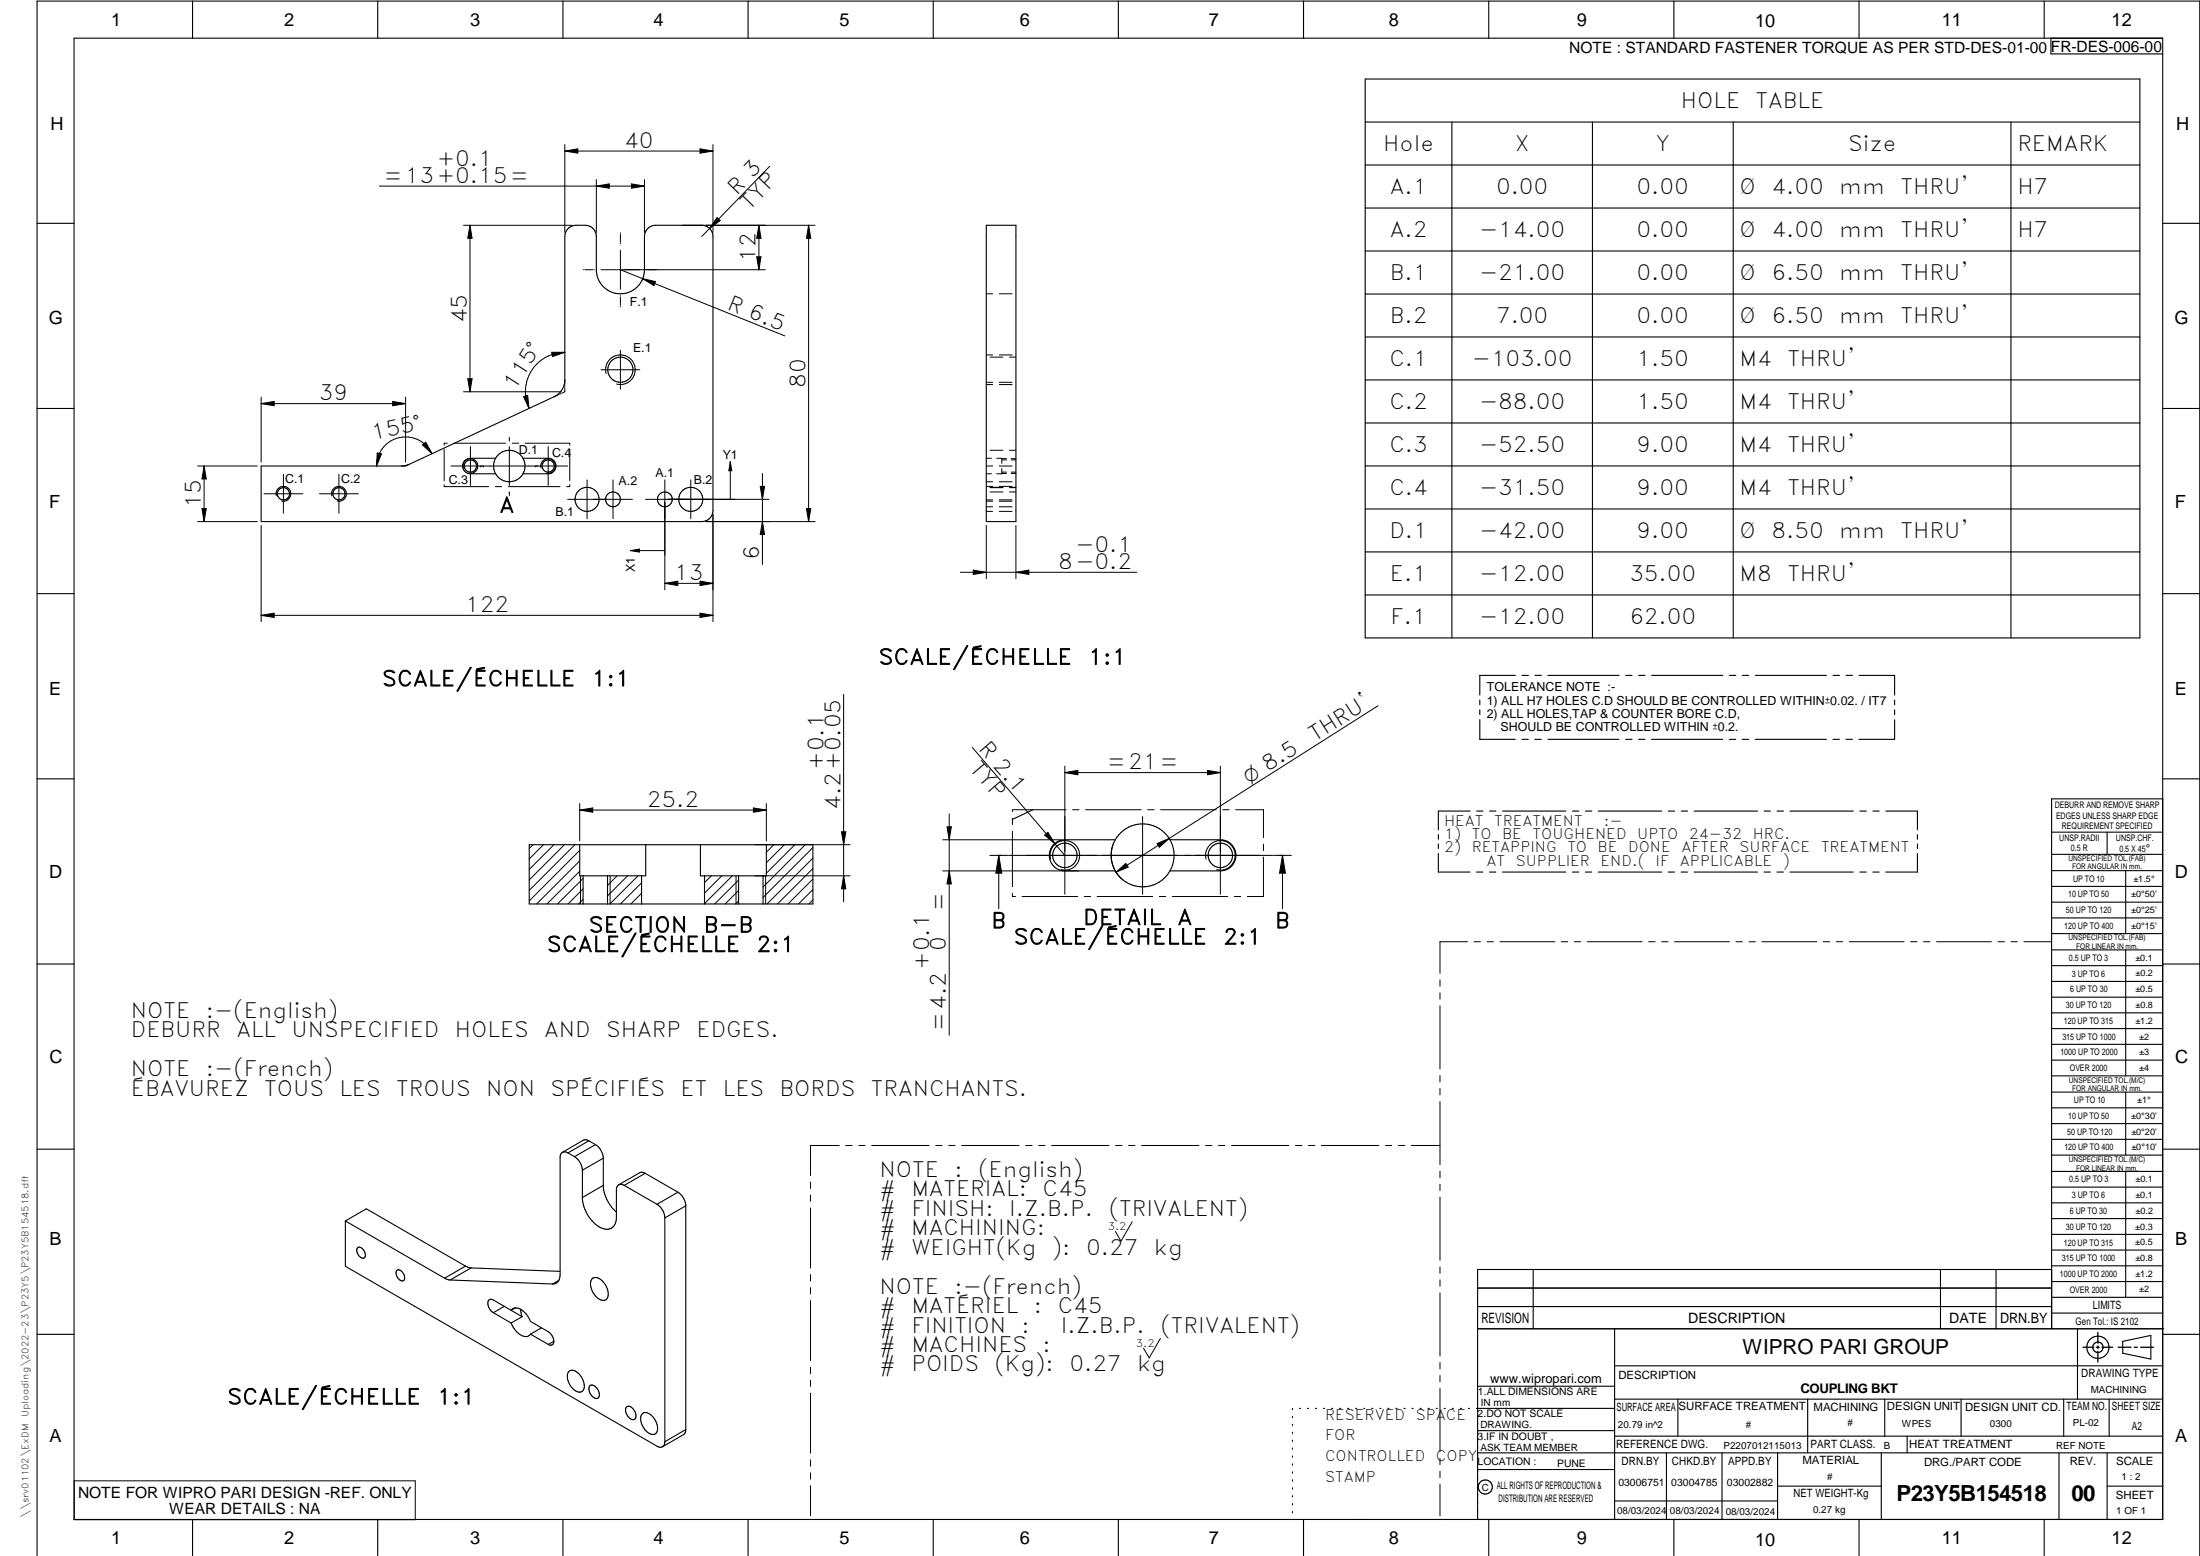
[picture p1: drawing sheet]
<svg xmlns="http://www.w3.org/2000/svg" width="594mm" height="420mm" viewBox="0 0 594 420" stroke-linecap="round" stroke-linejoin="round" font-family="sans-serif">
<g fill="none" stroke="#000" stroke-width=".3">
<path d="M20 10.3h564v400h-564zM52 .3v10M102 .3v10M152 .3v10M202 .3v10M252 .3v10M302 .3v10M352 .3v10M402 .3v10M452 .3v10M502 .3v10M552 .3v10"/>
<path d="M553.8 10.3v4.3h30.2M368.7 33h209.1M368.7 21.3h209.1v151h-209.1zM392.1 33v139.3M430 33v139.3M468 33v139.3M543 33v139.3M368.7 44.6h209.1M368.7 56.2h209.1M10 60.3h10M266.3 60.8h8v80h-8zM368.7 67.8h209.1"/>
<path d="M368.7 79.4h209.1M584 60.3h10M368.7 91h209.1M10 110.3h10M368.7 102.6h209.1M368.7 114.2h209.1M584 110.3h10M70.5 125.8h38.6l1.4-.4 39.1-18.3a5 5 0 0 0 2.9-4.5v-38.8a3 3 0 0 1 3-3 6 6 0 0 1 4 .4l.8 .7 .7 1.4v9.5a6.5 6.5 0 0 0 6.5 6.5 6.5 6.5 0 0 0 6.5-6.5v-9a3 3 0 0 1 3-3h12.5a2.97 2.97 0 0 1 3 3v74a3 3 0 0 1-3 3h-119zM133.8 123.7h-6.8a2.1 2.1 0 0 0-2.1 2.1 2.1 2.1 0 0 0 2.1 2.1h6.8M133.8 123.7l-.4 1.2-.1 1.3 .5 1.7M141.2 123.7h6.8a2.1 2.1 0 0 1 2.1 2.1 2.1 2.1 0 0 1-2.1 2.1h-6.8M141.2 123.7l.6 1.8-.1 1.3-.5 1.1"/>
<path d="M141.2 127.9a4.2 4.2 0 0 1-7.4 0M141.2 123.7a4.2 4.2 0 0 0-7.4 0M181.5 135.2a2 2 0 0 0-2.5-2.3 2 2 0 0 0-1 3.2 2 2 0 0 0 3.4-.5l.1-.4M368.7 125.8h209.1M368.7 137.4h209.1M368.7 149h209.1M10 160.3h10M368.7 160.7h209.1M584 160.3h10M399.6 189v1.3M399.6 191.7v1.3M399.6 194.3v5.3h9.6"/>
<path d="M409.2 182.4h-9.6v5.3M411 199.6h1.7M411 182.4h1.7M414.5 199.6h1.7M414.5 182.4h1.7M418 199.6h19.2M418 182.4h19.2M439 199.6h1.7M439 182.4h1.7M442.5 199.6h1.7M442.5 182.4h1.7M446 199.6h19.2"/>
<path d="M446 182.4h19.2M467 199.6h1.7M467 182.4h1.7M470.5 199.6h1.7M470.5 182.4h1.7M474 199.6h19.2M474 182.4h19.2M495 199.6h1.7M495 182.4h1.7M498.5 199.6h1.7M498.5 182.4h1.7M502 182.4h9.6v5.3"/>
<path d="M511.6 194.4v5.2h-9.6M511.6 189v1.3M511.6 191.7v1.3M10 210.3h10M278.9 218.7l-5.5 2.6M397 219h-8.6v5M398.7 219h1.8M402.2 219h1.8M405.7 219h17.1M424.6 219h1.7M428.1 219h1.7M431.6 219h17.1"/>
<path d="M450.5 219h1.7M454 219h1.7M457.5 219h17.1M476.4 219h1.7M479.9 219h1.7M483.4 219h17.1M502.2 219h1.8M505.7 219h1.8M509.2 219h8.6v5.1M584 215.7h-30v143.1M584 210.3h10M156.5 228.1h17.9"/>
<path d="M156.5 228.1v8.4h17.9v-8.4M156.5 228.1h-13.6v16h76.6v-16h-12.6M157.5 236.5v7.6M164.1 236.5v7.6M173.2 236.5v7.6M174.4 228.1h14.7M189.1 228.1h17.8M189.1 228.1v8.4h17.8v-8.4M190.2 236.5v7.6M199.4 236.5v7.6M206.1 236.5v7.6M301.2 226.8a8.6 8.6 0 0 0 0 8.4"/>
<path d="M301.2 226.8h-13.7a4.2 4.2 0 0 0-4.1 4.2 4.2 4.2 0 0 0 4.1 4.2h13.7M301.2 226.8a8.5 8.5 0 0 1 14.7 0M301.2 235.2a8.5 8.5 0 0 0 14.7 0M315.9 226.8h13.6a4.2 4.2 0 0 1 4.2 4.2 4.2 4.2 0 0 1-4.2 4.2h-13.6M315.9 226.8a8.4 8.4 0 0 1 0 8.4M388.4 225.3v1.3M388.4 227.9v1.2M388.4 230.4v5.1h8.6M398.7 235.5h1.7M402.2 235.5h1.7M405.7 235.5h17.1M424.6 235.5h1.7"/>
<path d="M428.1 235.5h1.7M431.6 235.5h17.1M450.5 235.5h1.7M454 235.5h1.7M457.5 235.5h17.1M476.3 235.5h1.8M479.8 235.5h1.8M483.3 235.5h17.2M502.2 235.5h1.8M505.7 235.5h1.7M517.8 230.4v5.1h-8.6M517.8 225.4v1.2"/>
<path d="M517.8 227.9v1.3M554 230.7h30M554 224.7h30M554 235.1h30M554 239.4h30M569 224.7v6M574 235.1v17M554 243.6h30M554 247.9h30M554 252.1h30M554 256.5h30M574 256.5v34"/>
<path d="M10 260.3h10M554 260.8h30M554 265h30M554 269.3h30M554 273.5h30M554 277.7h30M584 260.3h10M554 282h30M554 286.3h30M554 290.5h30M554 294.9h30M554 299.1h30"/>
<path d="M574 294.9v17M10 310.3h10M153.4 311.3l1.7 1M153.4 311.3a1.29 1.29 0 0 0-1.5-.1 1.29 1.29 0 0 0-.6 1.3v31.7a2.16 2.16 0 0 1-2.1 2.5M155.1 312.3a4.6 4.6 0 0 1 2.2 3.7M157.3 316v7.4M159 308l1.8 1.1M159 308l-5.6 3.3M159 308l-.6-.2-.9 .1-5.6 3.3M160.8 309.1a4.7 4.7 0 0 1 2.1 3.6M160.8 309.1l-5.7 3.2M162.9 312.7v7.4"/>
<path d="M162.9 312.7l-5.6 3.3M174.2 316.8l8.9 5.1M174.2 316.8l-5.6 3.3M174.2 316.8l-.9-.3-.6 .2-5.6 3.2M554 303.4h30M554 307.7h30M554 311.9h30M554 316.3h30M574 316.3v34M584 310.3h10M93.3 329.7l5.6-3.3 26.8 15.5M93.3 329.7v12.2l84.1 48.6a1.29 1.29 0 0 0 1.5 .2 1.29 1.29 0 0 0 .6-1.4"/>
<path d="M93.3 329.7l26.8 15.4M96.5 337a1.56 1.56 0 0 1 2.1 1.5 .86 .86 0 0 1-.3 1.2 .86 .86 0 0 1-1.2-.4 2.05 2.05 0 0 1-.6-2.3zM162.9 320.1l-5.6 3.3M162.9 320.1a10.4 10.4 0 0 0 3.5 7.2M168.6 320.1a1.29 1.29 0 0 0-1.5-.2 1.29 1.29 0 0 0-.7 1.4v7.4a2.81 2.81 0 0 1-1.3 2.9 2.81 2.81 0 0 1-3.2-.3 10.1 10.1 0 0 1-4.6-7.9M168.6 320.1l8.8 5.1M177.4 325.2a4.8 4.8 0 0 1 2.1 3.7M179.5 328.9v60.4M183.1 321.9a4.7 4.7 0 0 1 2.1 3.7M183.1 321.9l-5.7 3.3M185.2 325.6v60.4M185.2 325.6l-5.7 3.3"/>
<path d="M554 320.5h30M554 324.8h30M554 329.1h30M554 333.3h30M554 337.5h30M107.1 343.1a1.56 1.56 0 0 1 2.1 1.5 .86 .86 0 0 1-.3 1.2 .86 .86 0 0 1-1.2-.4 2.05 2.05 0 0 1-.6-2.3zM120.1 345.1l1.5 .5M121.6 345.6l27.6 1.1M125.7 341.9l1.5 .5M125.7 341.9l-5.6 3.2M127.2 342.4l-5.6 3.2M127.2 342.4l24.1 .9"/>
<path d="M133.2 354.5l4.8 2.8M136.2 352.7l-3 1.8M138 353.8l3 1.7M138 353.8a2.34 2.34 0 0 1 3.7 .6l.7 .9 .8 1.5 4.9 2.8a3.4 3.4 0 0 1 1.5 2.6M138 357.3a4.8 4.8 0 0 0 4.4 3.6l.8-.6M138 353.8l-4.8-2.8a.97 .97 0 0 0-1.2 0 .97 .97 0 0 0-.2 1.2l.4 1.2 1 1.1M139.1 353.2l-1.1 .6M140.6 353.5l.4 2M141 355.5l-3 1.8M146.2 358.5l-3 1.8M150.9 345.7l-1.7 1M159.9 345.3a2.47 2.47 0 0 1 3.4 1.3 3.7 3.7 0 0 1 .5 4.2 2.47 2.47 0 0 1-3.4-1.3 3.7 3.7 0 0 1-.5-4.2z"/>
<path d="M399 358.8h185.3M399 352.8h155M399 347.8h155M414 342.8v16M436 358.8v51.5M524 342.8v16M539 342.8v16M554 342.8h-155v67.5M554 341.8h30M554 346.1h30M554 350.3h30M554 354.6h30"/>
<path d="M561 358.8v19M10 360.3h10M143.2 360.3l4.9 2.7M149.6 362.2a.91 .91 0 0 1-.5 .9 .91 .91 0 0 1-1-.1M149.6 362.2l-1.5 .8M153.7 370.2a2.65 2.65 0 0 1 3.3 1.7 2.93 2.93 0 0 1 .1 3.9 2.95 2.95 0 0 1-3.3-2 3.1 3.1 0 0 1-.1-3.6zM159.3 374.1a1.99 1.99 0 0 1 2.4 1.8 1.06 1.06 0 0 1 .1 1.2 1.06 1.06 0 0 1-1.1 .5 2.55 2.55 0 0 1-1.4-3.5zM169.2 379.9a1.96 1.96 0 0 1 2.4 1.7 1.05 1.05 0 0 1 .1 1.2 1.05 1.05 0 0 1-1.1 .5 2.56 2.56 0 0 1-1.4-3.4zM399 374.3h37M436 368.8h148M436 377.8h148M453.1 377.8v10"/>
<path d="M488.1 377.8v14.5M508.9 377.8v10M529.6 377.8v10M557.3 377.8v10M569.5 377.8v10M573.2 362.2l7.6-1.6v6.4l-7.6-1.6zM584 360.3h10M173.5 381.7a2.63 2.63 0 0 1 3.3 1.6 2.93 2.93 0 0 1 .1 3.9 2.92 2.92 0 0 1-3.3-2 3.1 3.1 0 0 1-.1-3.5zM185.2 386l-.1 .7-.5 .7-5.7 3.3M185.2 386l-5.7 3.3M349 380.3v.3M349 382.4v.4"/>
<path d="M349 384.6v.3M349 386.7v.4M349 388.9v.3M349 391v.4M349 393.2v.3M349 395.3v.3M349 397.4v.4M349 399.6v.3M350.9 380.3h.3M353 380.3h.3M355.2 380.3h.3M357.4 380.3h.3"/>
<path d="M359.6 380.3h.3M361.7 380.3h.3M363.9 380.3h.3M366.1 380.3h.3M368.3 380.3h.3M370.4 380.3h.3M372.6 380.3h.3M374.8 380.3h.3M376.9 380.3h.4M379.1 380.3h.3M381.3 380.3h.3M383.4 380.3h.4"/>
<path d="M385.6 380.3h.4M387.8 380.3h.3M390 380.3h.3M392.1 380.3h.4M394.3 380.3h.4M396.5 380.3h.3M399 396.8h37M399 392.3h185M399 386.3h37M436 387.8h148M436 380.3h-37.3M450 392.3v18"/>
<path d="M465 392.3v18M480 392.3v18M508 392.3v18M515 387.8v4.5M556 392.3v18M569 392.3v18M52 410.3v9.8M102 410.3v9.8M152 410.3v9.8M202 410.3v9.8M252 410.3v9.8M302 410.3v9.8"/>
<path d="M349 401.7v.4M349 403.9v.3M349 406v.4M349 408.2v.3M352 410.3v9.8M402 410.3v9.8M436 405.3h44M452 410.3v9.8M480 401.3h28M502 410.3v9.8M552 410.3v9.8M569 401.3h15"/>
<path d="M10 420.1v-419.8h584v419.8"/>
<circle cx="167.5" cy="99.8" r="3.4"/>
<circle cx="76.5" cy="133.3" r="1.66"/>
<circle cx="91.5" cy="133.3" r="1.65"/>
<circle cx="127" cy="125.8" r="1.65"/>
<circle cx="148" cy="125.8" r="1.65"/>
<circle cx="158.5" cy="134.8" r="3.2"/>
<circle cx="165.5" cy="134.8" r="2"/>
<circle cx="186.5" cy="134.8" r="3.2"/>
<circle cx="287.5" cy="231" r="3.3"/>
<circle cx="329.5" cy="231" r="3.3"/>
<circle cx="566.5" cy="363.8" r="1.4"/>
<circle cx="566.5" cy="363.8" r="3"/>
<circle cx="401.1" cy="401.5" r="1.91"/>
</g>
<g fill="none" stroke="#000" stroke-width=".27">
<path d="M152.5 39v23.8M192.5 39v23.8M102.4 50.2h71.6M152.5 40.8l3.5-.6v1.2zM152.5 40.8h40M161 50.2l3.5-.5v1.1zM161 48.5v14.3M170.5 49.7l3.5 .5-3.5 .6zM174 48.5v14.3M189 40.2l3.5 .6-3.5 .6zM193.6 58.8l.9 .8-2.9 2.1zM207.8 44.9l-18.3 18.9"/>
<path d="M125.2 60.8h29.3M126.9 60.8v45M126.9 60.8l.6 3.5h-1.2zM157.5 72.8h.2M158 72.8h2.1M160.4 72.8h.1M167.5 62.8v.2M167.5 63.3v2.1M167.5 65.7v.1M167.5 67.6v10.5M167.5 79.8v.1M167.5 72.8l44.4 17.9"/>
<path d="M173.6 75.3l3.4 .7-.4 1.1zM184.3 60.8h35.8M204.3 69.3h1.2l-.6 3.5zM204.9 60.8l.6 3.5h-1.2zM204.9 60.8v12M206.7 72.8h-44.4M218.3 60.8l.6 3.5h-1.1zM218.3 60.8v80M266.3 79.3h1.7M269.8 79.3h3.5M149 95.1h3.5l-3.3 1.2zM152.5 95.1a10.6 10.6 0 0 0-9.6 15.2"/>
<path d="M162.3 99.8h10.5M167.5 80.2v2.2M167.5 82.7v.1M167.5 94.6v10.5M266.3 95.8h1.7M267.3 96.4h3.5M269.8 95.8h3.5M272.6 96.4h1.7M70.5 109l3.5-.6v1.2zM70.5 107.2v17.6M70.5 109h39M106 108.4l3.5 .6-3.5 .6z"/>
<path d="M109.5 107.2v17.6M120.8 119.7h-.9v.5M122.6 119.7h13.9M125.2 105.8h26.3M126.3 102.3h1.2l-.6 3.5zM137.5 118.8h.1M137.5 118.1h.1M137.5 118.2v.5M138.3 119.7h1.8M141.4 107.1l1.1-.3 .4 3.5zM141.8 119.7h12.1v.5M150.5 106.7l-.9 .4"/>
<path d="M151 106.5l-.3 .1M151.4 106.3l-.2 .1M152.5 102.6v1M152.5 103.8v.3M152.5 104.3v.2M152.5 104.8v1l-.9 .4M163.7 100.9a4 4 0 0 1 3.5-5 4 4 0 0 1 4.3 4.3 4 4 0 0 1-5 3.5M266.3 103.2h1.7M266.3 103.8h1.7M269.8 103.2h3.5M269.8 103.8h3.5M53.4 125.8h16.1"/>
<path d="M54.5 137.3h1.2l-.6 3.5zM55.1 125.8v15M55.1 125.8l.6 3.5h-1.2zM71.3 133.3h10.5M74.6 133.9a2 2 0 0 1 1.8-2.5 2 2 0 0 1 2.1 2.1 2 2 0 0 1-2.5 1.8M76.5 128.1v10.5M86.3 133.3h10.5M89.6 133.9a2 2 0 0 1 1.8-2.6 2 2 0 0 1 2.1 2.2 2 2 0 0 1-2.5 1.8M91.5 128.1v10.5M101.9 122.3l1.1 .3-1.3 3.2zM108.4 125.8h.3M108.9 125.8h.1"/>
<path d="M109 125.8h.1M109.8 125.7l-.6 .1M110 125.6h-.1M110.1 125.5v.1M110.5 125.4l-.2 .1M114 120.1l1-.7 1.6 3.1zM116.6 122.5a7.8 7.8 0 0 0-8.4-4.4 7.8 7.8 0 0 0-6.5 6.9M119.9 130.9v.5h12.1M119.9 121.3v8.5M125.1 126.4a2 2 0 0 1 1.7-2.6 2 2 0 0 1 2.2 2.2 2 2 0 0 1-2.5 1.8M127 120.6v10.5M129.8 125.8h.1"/>
<path d="M130.5 125.8h.1M133.7 131.4h1.8M137.2 131.4h14M137.5 132.8h.1M137.5 133.6h.1M137.5 132.9v.6M137.5 120.6v10.5M144.5 125.8h.1M146.1 126.4a1.99 1.99 0 0 1 1.8-2.5 1.99 1.99 0 0 1 2.1 2.1 1.99 1.99 0 0 1-2.5 1.8M148 120.6v10.5M153.3 125.8h-31.5M153.3 134.8h17.5"/>
<path d="M153.9 130.9v.5h-.9M153.9 121.3v8.5M158.5 129.6v10.5M165.5 129.6v10.5M179.5 129.6v29.7M186.5 129.6v10.5M192.5 138.9v29M197.2 124.7v10.1M197.2 124.7l.4 2.4h-.8zM205.3 131.3h1.2l-.6 3.5zM205.9 127.8v24.6M207.6 134.8h-33.3"/>
<path d="M217.8 137.3h1.1l-.6 3.5zM266.3 125.8h1.7M266.3 127.9h1.4M266.3 123.7h1.4M266.3 138.1h1.7M266.3 136.8h1.7M266.3 130.1h1.7M266.3 135h1.7M266.3 131.3h1.7M266.3 135.3h1.7M267.3 131.6h3.5M267.3 132.8h3.5"/>
<path d="M267.3 121.6h3.5M267.3 131.7h3.5M269.1 123.7h1.4v1.4M269.8 125.8h3.5M269.8 138.1h3.5M269.8 136.8h3.5M269.8 130.1h3.5M269.8 135h3.5M269.8 131.3h3.5M269.8 135.3h3.5M270.5 126.5v1.4h-1.4M270.5 124.2h1.3"/>
<path d="M270.5 127.5h1.3M270.5 123.8h1.3M270.5 127.8h1.3M272.6 131.6h1.7M272.6 132.8h1.7M272.6 121.6h1.7M272.6 131.7h1.7M273.1 127.5h1.2M273.1 123.8h1.2M273.1 127.8h1.2M273.1 124.2h1.2M53.4 140.8h16.1"/>
<path d="M70.5 141.9v26M170.3 148.7h9.2M170.3 148.7l2.3-.4v.8zM179.5 157.5l3.5-.6v1.2zM179.5 157.5h13M189 156.9l3.5 .6-3.5 .6zM190.6 140.8h29.5M205.9 140.8l.6 3.5h-1.2zM259.3 154.5h47.7M262.8 153.9l3.5 .6-3.5 .6zM266.3 141.9v14.4M274.3 141.9v14.4"/>
<path d="M274.3 154.5l3.5-.6v1.2zM70.5 166.2l3.5-.6v1.1zM70.5 166.2h122M189 165.6l3.5 .6-3.5 .5zM227.8 187.5v56M372.1 190.6l-70.7 44.9M156.5 217v10.1M156.5 218.7l3.6-.5v1.1zM156.5 218.7h50.4M203.4 218.2l3.5 .5-3.5 .6zM206.9 217v10.1M256.3 219.8v59.7"/>
<path d="M262.5 201.8l25 29.2M287.5 206.9v34.6M287.5 208.6l3.6-.6v1.2zM287.5 208.6h42M287.9 218.7h-14.5v.5M289.6 218.7h1.8M293.2 218.7h14.9M309.9 218.7h1.8M313.4 218.7h15M326 208l3.5 .6-3.5 .6zM329.5 206.9v34.6M330.2 218.7h1.7"/>
<path d="M333.7 218.7h7.5v7.5M143.9 228.1l-1 1M146.8 228.1l-3.9 3.8M149.6 228.1l-6.7 6.7M152.4 228.1l-9.5 9.5M155.3 228.1l-12.4 12.3M156.5 229.6l-13.6 13.7M156.5 232.5l-11.6 11.6M156.5 235.3l-8.8 8.8M156.8 236.5v7.6M157.5 237.2l-6.9 6.9M164.8 236.5l-.1 7.6 7.6-7.6"/>
<path d="M166.6 236.5l-2.5 2.6M169.5 236.5l-5.4 5.4M173.2 238.4l-5.7 5.7M192.1 236.5l-1.9 1.8M194.9 236.5l-4.7 4.7M197.8 236.5l-7.6 7.5M198.7 236.5v7.6M199.4 237.6l-6.4 6.5M203.8 228.1h25.8M203.8 236.5h25.8M206.2 236.5l-.1 .2M206.7 236.5v7.6"/>
<path d="M209 228.1l-2.1 2M211.8 228.1l-4.9 4.9M214.6 228.1l-7.7 7.7M217.5 228.1l-11.4 11.4M219.5 237.4l-6.7 6.7M219.5 234.5l-9.6 9.6M219.5 231.7l-12.4 12.4M219.5 228.9l-13.4 13.4M227.2 224.6h1.2l-.6 3.5zM227.8 236.5l.6 3.5h-1.2zM254.6 235.2h36.7M254.6 226.8h31.9"/>
<path d="M255.7 223.3h1.2l-.6 3.5zM256.3 235.2l.6 3.5h-1.2zM267.3 231h4.8M269.7 231v14.4M269.7 231l.8 4.8h-1.6zM272.3 231h71.4M273.4 220.9v1.8M273.4 224.4v15M282.1 225.5l.9-.8 1.8 3.1zM283.7 232a4 4 0 0 1 3.5-5 4 4 0 0 1 4.3 4.3 4 4 0 0 1-5 3.5M300.7 227.7a8.5 8.5 0 0 0 2.5 9.9M301.4 235.5l2.6-2.3 .6 .9z"/>
<path d="M308.5 220.5v21M312.5 227.8l3.2-1.4-2.6 2.4zM325.7 232a4 4 0 0 1 3.5-5 4 4 0 0 1 4.3 4.3 4 4 0 0 1-5 3.5M341.2 231.4v10.7h-4.4M341.2 227.9v1.8M343.9 231h4.8M346.3 231v14.4M346.3 231l.8 4.8h-1.6zM157.5 240l-4.1 4.1M157.5 242.9l-1.3 1.2M173.2 241.2l-2.8 2.9M173.2 244v.1"/>
<path d="M199.4 243.3l-.8 .8M199.4 240.5l-3.6 3.6M219.5 243l-1.1 1.1M219.5 240.2l-3.9 3.9M273.4 241.2v.9h.8M276 242.1h15M292.8 242.1h1.7M296.3 242.1h15M313 242.1h1.8M316.5 242.1h15M333.3 242.1h1.7M396.3 254.3h-7.5v8.5"/>
<path d="M398 254.3h1.8M401.5 254.3h1.8M405 254.3h14.9M421.6 254.3h1.7M425.1 254.3h1.7M428.6 254.3h14.8M445.2 254.3h1.7M448.7 254.3h1.7M452.2 254.3h14.8M468.8 254.3h1.7M472.3 254.3h1.7M475.8 254.3h14.8"/>
<path d="M492.4 254.3h1.7M495.9 254.3h1.7M499.4 254.3h14.8M515.9 254.3h1.8M519.4 254.3h1.8M522.9 254.3h14.9M539.5 254.3h1.7M543 254.3h1.7M546.5 254.3h7.4M388.8 264.6v1.7M388.8 268.1v1.7M388.8 271.6v17"/>
<path d="M388.8 290.4v1.8M388.8 293.9v1.8M388.8 297.4v17.1M218.9 319.2v1.7M226.6 309.3h-7.7v8.1M228.4 309.3h1.7M231.9 309.3h1.7M235.4 309.3h15.5M252.7 309.3h1.7M256.2 309.3h1.7M259.7 309.3h15.5M277 309.3h1.7"/>
<path d="M280.5 309.3h1.7M284 309.3h15.5M301.2 309.3h1.8M304.8 309.3h1.7M308.2 309.3h15.6M325.5 309.3h1.8M329 309.3h1.8M332.5 309.3h15.6M349.8 309.3h1.8M353.3 309.3h1.7M356.8 309.3h15.5M374.1 309.3h1.7"/>
<path d="M377.6 309.3h1.7M381.1 309.3h7.7M388.8 316.3v1.7M388.8 319.8v1.7M218.9 322.7v1.7M218.9 326.2v16.2M305.7 329.9l-3 5.3-1.5-2.7M388.8 323.3v17M218.9 344.2v1.7M218.9 347.7v1.7M218.9 351.2v16.2M388.8 342.1v1.7"/>
<path d="M388.8 345.6v1.7M388.8 349.1v17.1M218.9 369.2v1.7M218.9 372.7v1.7M218.9 376.2v16.2M313.3 361.4l-3 5.3-1.5-2.7M388.8 367.9v1.8M388.8 371.4v1.7M388.8 374.9v17.1M20 399.9h92.1v10.5h-92.1zM218.9 394.2v1.7M218.9 397.7v1.7"/>
<path d="M388.8 393.8v1.7M388.8 397.3v1.7M218.9 401.2v8.1M388.8 400.8v8.5"/>
</g>
<path d="M566.5 359.8v2.9M562.5 363.8h2.9M566.1 363.8h.8M566.5 363.5v.7M566.5 364.9v2.9M567.6 363.8h2.9M572 363.8h3.4M576.3 363.8h.9M578.1 363.8h3.4" fill="none" stroke="#000" stroke-width=".36"/>
<g fill="#000">
<path d="M152.5 40.8l3.5-.6v1.2zM161 50.2l3.5-.5v1.1zM170.5 49.7l3.5 .5-3.5 .6zM189 40.2l3.5 .6-3.5 .6zM193.6 58.8l.9 .8-2.9 2.1zM126.9 60.8l.6 3.5h-1.2zM173.6 75.3l3.4 .7-.4 1.1zM204.9 60.8l.6 3.5h-1.2zM204.3 69.3h1.2l-.6 3.5zM218.3 60.8l.6 3.5h-1.1zM149 95.1h3.5l-3.3 1.2zM70.5 109l3.5-.6v1.2z"/>
<path d="M106 108.4l3.5 .6-3.5 .6zM114 120.1l1-.7 1.6 3.1zM126.3 102.3h1.2l-.6 3.5zM141.4 107.1l1.1-.3 .4 3.5zM55.1 125.8l.6 3.5h-1.2zM54.5 137.3h1.2l-.6 3.5zM101.9 122.3l1.1 .3-1.3 3.2zM197.2 124.7l.4 2.4h-.8zM205.3 131.3h1.2l-.6 3.5zM217.8 137.3h1.1l-.6 3.5zM170.3 148.7l2.3-.4v.8zM179.5 157.5l3.5-.6v1.2z"/>
<path d="M189 156.9l3.5 .6-3.5 .6zM205.9 140.8l.6 3.5h-1.2zM262.8 153.9l3.5 .6-3.5 .6zM274.3 154.5l3.5-.6v1.2zM70.5 166.2l3.5-.6v1.1zM189 165.6l3.5 .6-3.5 .5zM156.5 218.7l3.6-.5v1.1zM203.4 218.2l3.5 .5-3.5 .6zM287.5 208.6l3.6-.6v1.2zM326 208l3.5 .6-3.5 .6zM227.2 224.6h1.2l-.6 3.5zM255.7 223.3h1.2l-.6 3.5z"/>
<path d="M256.3 235.2l.6 3.5h-1.2zM269.7 231l.8 4.8h-1.6zM282.1 225.5l.9-.8 1.8 3.1zM301.4 235.5l2.6-2.3 .6 .9zM312.5 227.8l3.2-1.4-2.6 2.4zM346.3 231l.8 4.8h-1.6zM227.8 236.5l.6 3.5h-1.2z"/>
</g>
<g font-size="6">
<text x="512.1" y="405.2">P23Y5B154518</text>
<text x="559.4" y="405.2">00</text>
</g>
<g font-size="5.7">
<text x="453.9" y="29.1">HOLE</text>
<text x="474.1" y="29.1">TABLE</text>
<text x="168.6" y="39.9">40</text>
<text x="373.5" y="40.7">Hole</text>
<text x="409.1" y="40.7">X</text>
<text x="447.1" y="40.7">Y</text>
<text x="499" y="40.7">Size</text>
<text x="544.8" y="40.7">REMARK</text>
<text x="118" y="44.8">+0.1</text>
<text x="103.7" y="49.4">=13+0.15=</text>
<text x="199" y="52.8" transform="rotate(-46 199 52.8)">R 3</text>
<text x="375.3" y="52.3">A.1</text>
<text x="404" y="52.3">0.00</text>
<text x="442" y="52.3">0.00</text>
<text x="469.8" y="52.3">Ø</text>
<text x="478.3" y="52.3">4.00</text>
<text x="496.6" y="52.3">mm</text>
<text x="513.2" y="52.3">THRU'</text>
<text x="544.8" y="52.3">H7</text>
<text x="202.3" y="56.9" transform="rotate(-46 202.3 56.9)">TYP</text>
<text x="375.3" y="63.9">A.2</text>
<text x="399.4" y="63.9">-14.00</text>
<text x="442" y="63.9">0.00</text>
<text x="469.8" y="63.9">Ø</text>
<text x="478.3" y="63.9">4.00</text>
<text x="496.6" y="63.9">mm</text>
<text x="513.2" y="63.9">THRU'</text>
<text x="544.8" y="63.9">H7</text>
<text x="204" y="70.8" transform="rotate(-90 204 70.8)">12</text>
<text x="375.3" y="75.5">B.1</text>
<text x="399.4" y="75.5">-21.00</text>
<text x="442" y="75.5">0.00</text>
<text x="469.8" y="75.5">Ø</text>
<text x="478.3" y="75.5">6.50</text>
<text x="496.6" y="75.5">mm</text>
<text x="513.2" y="75.5">THRU'</text>
<text x="196.1" y="83.4" transform="rotate(22 196.1 83.4)">R 6.5</text>
<text x="126" y="87.3" transform="rotate(-90 126 87.3)">45</text>
<text x="375.3" y="87.1">B.2</text>
<text x="404" y="87.1">7.00</text>
<text x="442" y="87.1">0.00</text>
<text x="469.8" y="87.1">Ø</text>
<text x="478.3" y="87.1">6.50</text>
<text x="496.6" y="87.1">mm</text>
<text x="513.2" y="87.1">THRU'</text>
<text x="375.2" y="98.7">C.1</text>
<text x="397.4" y="98.7">-103.00</text>
<text x="442" y="98.7">1.50</text>
<text x="469.8" y="98.7">M4</text>
<text x="482.6" y="98.7">THRU'</text>
<text x="139" y="105.5" transform="rotate(-57 139 105.5)">115°</text>
<text x="217.5" y="104.8" transform="rotate(-90 217.5 104.8)">80</text>
<text x="86.1" y="108.1">39</text>
<text x="375.2" y="110.3">C.2</text>
<text x="399.4" y="110.3">-88.00</text>
<text x="442" y="110.3">1.50</text>
<text x="469.8" y="110.3">M4</text>
<text x="482.6" y="110.3">THRU'</text>
<text x="100.7" y="118.8" transform="rotate(-12 100.7 118.8)">155°</text>
<text x="375.2" y="121.9">C.3</text>
<text x="399.4" y="121.9">-52.50</text>
<text x="442" y="121.9">9.00</text>
<text x="469.8" y="121.9">M4</text>
<text x="482.6" y="121.9">THRU'</text>
<text x="54.2" y="137.3" transform="rotate(-90 54.2 137.3)">15</text>
<text x="375.2" y="133.5">C.4</text>
<text x="399.4" y="133.5">-31.50</text>
<text x="442" y="133.5">9.00</text>
<text x="469.8" y="133.5">M4</text>
<text x="482.6" y="133.5">THRU'</text>
<text x="134.9" y="138.4">A</text>
<text x="290.4" y="149.1">-0.1</text>
<text x="375.2" y="145.2">D.1</text>
<text x="399.4" y="145.2">-42.00</text>
<text x="442" y="145.2">9.00</text>
<text x="469.8" y="145.2">Ø</text>
<text x="478.3" y="145.2">8.50</text>
<text x="496.6" y="145.2">mm</text>
<text x="513.2" y="145.2">THRU'</text>
<text x="205" y="151.2" transform="rotate(-90 205 151.2)">6</text>
<text x="285.7" y="153.6">8-0.2</text>
<text x="182.1" y="156.7">13</text>
<text x="375.3" y="156.8">E.1</text>
<text x="399.4" y="156.8">-12.00</text>
<text x="440" y="156.8">35.00</text>
<text x="469.8" y="156.8">M8</text>
<text x="482.6" y="156.8">THRU'</text>
<text x="125.6" y="165.3">122</text>
<text x="375.4" y="168.4">F.1</text>
<text x="399.4" y="168.4">-12.00</text>
<text x="440" y="168.4">62.00</text>
<text x="237.3" y="179.4">SCALE/ÉCHELLE</text>
<text x="293.8" y="179.4">1:1</text>
<text x="103.2" y="185.3">SCALE/ÉCHELLE</text>
<text x="159.7" y="185.3">1:1</text>
<text x="264" y="202.2" transform="rotate(49 264 202.2)">R 2.1</text>
<text x="355.1" y="200.4" transform="rotate(-32 355.1 200.4)">THRU`</text>
<text x="222.4" y="207.8" transform="rotate(-90 222.4 207.8)">+0.1</text>
<text x="261.7" y="207.5" transform="rotate(49 261.7 207.5)">TYP</text>
<text x="298.9" y="207.8">=21=</text>
<text x="174.7" y="217.9">25.2</text>
<text x="226.9" y="218.7" transform="rotate(-90 226.9 218.7)">4.2+0.05</text>
<text x="255.4" y="246" transform="rotate(-90 255.4 246)">=</text>
<text x="159" y="251.8">SECTION</text>
<text x="190" y="251.8">B-B</text>
<text x="267.7" y="250.6">B</text>
<text x="292.5" y="249.7">DETAIL</text>
<text x="318" y="249.7">A</text>
<text x="344.3" y="250.6">B</text>
<text x="147.7" y="257">SCALE/ÉCHELLE</text>
<text x="204.2" y="257">2:1</text>
<text x="255.4" y="256.8" transform="rotate(-90 255.4 256.8)">0</text>
<text x="273.7" y="255">SCALE/ÉCHELLE</text>
<text x="330.3" y="255">2:1</text>
<text x="250.9" y="261.8" transform="rotate(-90 250.9 261.8)">+0.1</text>
<text x="35.4" y="274.9">NOTE</text>
<text x="55.6" y="274.9">:-(English)</text>
<text x="35.4" y="280.1">DEBURR</text>
<text x="63.8" y="280.1">ALL</text>
<text x="78.7" y="280.1">UNSPECIFIED</text>
<text x="122.8" y="280.1">HOLES</text>
<text x="147" y="280.1">AND</text>
<text x="163.7" y="280.1">SHARP</text>
<text x="188.1" y="280.1">EDGES.</text>
<text x="255.4" y="278.3" transform="rotate(-90 255.4 278.3)">=4.2</text>
<text x="35.4" y="290.6">NOTE</text>
<text x="55.6" y="290.6">:-(French)</text>
<text x="35.4" y="295.9">ÉBAVUREZ</text>
<text x="71.3" y="295.9">TOUS</text>
<text x="91.6" y="295.9">LES</text>
<text x="107" y="295.9">TROUS</text>
<text x="131.3" y="295.9">NON</text>
<text x="148.7" y="295.9">SPÉCIFIÉS</text>
<text x="183.8" y="295.9">ET</text>
<text x="195.2" y="295.9">LES</text>
<text x="210.5" y="295.9">BORDS</text>
<text x="235.1" y="295.9">TRANCHANTS.</text>
<text x="237.5" y="317.8">NOTE</text>
<text x="257.7" y="317.8">:</text>
<text x="264.2" y="317.8">(English)</text>
<text x="237.5" y="323.1">#</text>
<text x="246.1" y="323.1">MATERIAL:</text>
<text x="281.5" y="323.1">C45</text>
<text x="237.5" y="328.3">#</text>
<text x="246.1" y="328.3">FINISH:</text>
<text x="272.5" y="328.3">I.Z.B.P.</text>
<text x="299.4" y="328.3">(TRIVALENT)</text>
<text x="237.5" y="333.6">#</text>
<text x="246.1" y="333.6">MACHINING:</text>
<text x="237.5" y="338.8">#</text>
<text x="246.1" y="338.8">WEIGHT(Kg</text>
<text x="284" y="338.8">):</text>
<text x="293.3" y="338.8">0.27</text>
<text x="311.6" y="338.8">kg</text>
<text x="237.5" y="349.3">NOTE</text>
<text x="257.7" y="349.3">:-(French)</text>
<text x="237.5" y="354.6">#</text>
<text x="237.5" y="359.8">#</text>
<text x="246.1" y="354.6">MATÉRIEL</text>
<text x="246.1" y="359.8">FINITION</text>
<text x="275.9" y="359.8">:</text>
<text x="279.2" y="354.6">:</text>
<text x="285.6" y="354.6">C45</text>
<text x="286.5" y="359.8">I.Z.B.P.</text>
<text x="313.4" y="359.8">(TRIVALENT)</text>
<text x="237.5" y="365.1">#</text>
<text x="246.1" y="365.1">MACHINES</text>
<text x="281.6" y="365.1">:</text>
<text x="237.5" y="370.3">#</text>
<text x="246.1" y="370.3">POIDS</text>
<text x="268.6" y="370.3">(Kg):</text>
<text x="288.8" y="370.3">0.27</text>
<text x="307.1" y="370.3">kg</text>
<text x="61.4" y="379.2">SCALE/ÉCHELLE</text>
<text x="118" y="379.2">1:1</text>
</g>
<text font-size="5.6" x="470.5" y="365.5">WIPRO PARI GROUP</text>
<text font-size="5.4" x="337.2" y="211.7" transform="rotate(-32 337.2 211.7)">O 8.5</text>
<g font-size="4.9">
<text x="30" y="7">1</text>
<text x="76.7" y="7">2</text>
<text x="127" y="7">3</text>
<text x="176.5" y="7">4</text>
<text x="226.7" y="7">5</text>
<text x="275.4" y="7">6</text>
<text x="326.4" y="7">7</text>
<text x="375" y="7">8</text>
<text x="425.8" y="7">9</text>
<text x="473.9" y="7.4">10</text>
<text x="524.3" y="7">11</text>
<text x="570.2" y="7">12</text>
<text x="13.6" y="35.2">H</text>
<text x="587.6" y="35.2">H</text>
<text x="13.2" y="87.5">G</text>
<text x="587.2" y="87.5">G</text>
<text x="13.3" y="137.1">F</text>
<text x="587.3" y="137.1">F</text>
<text x="13.3" y="187.6">E</text>
<text x="587.3" y="187.6">E</text>
<text x="13.3" y="237">D</text>
<text x="587.3" y="237">D</text>
<text x="13.4" y="287.1">C</text>
<text x="587.4" y="287.1">C</text>
<text x="13.4" y="336.3">B</text>
<text x="587.4" y="336.3">B</text>
<text x="13.4" y="389.3">A</text>
<text x="587.4" y="389.3">A</text>
<text x="30" y="417">1</text>
<text x="76.7" y="417">2</text>
<text x="127" y="417">3</text>
<text x="176.5" y="417">4</text>
<text x="226.7" y="417">5</text>
<text x="275.4" y="417">6</text>
<text x="326.4" y="417">7</text>
<text x="375" y="417">8</text>
<text x="425.8" y="417">9</text>
<text x="473.9" y="417.4">10</text>
<text x="524.3" y="417">11</text>
<text x="570.2" y="417">12</text>
</g>
<g font-size="4.2">
<text x="423.7" y="14.3">NOTE : STANDARD FASTENER TORQUE AS PER STD-DES-01-00</text>
<text x="553.8" y="14">FR-DES-006-00</text>
<text x="21.1" y="404.4">NOTE FOR WIPRO PARI DESIGN -REF. ONLY</text>
<text x="45.7" y="408.9">WEAR DETAILS : NA</text>
</g>
<g font-size="3.9">
<text x="389.9" y="222.9">HEAT</text>
<text x="389.9" y="226.5">1)</text>
<text x="397.5" y="226.5">TO</text>
<text x="403.5" y="222.9">TREATMENT</text>
<text x="405.7" y="226.5">BE</text>
<text x="413.9" y="226.5">TOUGHENED</text>
<text x="433.1" y="222.9">:-</text>
<text x="442.1" y="226.5">UPTO</text>
<text x="456" y="226.5">24-32</text>
<text x="473.3" y="226.5">HRC.</text>
<text x="389.9" y="230.1">2)</text>
<text x="397.5" y="230.1">RETAPPING</text>
<text x="401.4" y="233.7">AT</text>
<text x="409.3" y="233.7">SUPPLIER</text>
<text x="423.2" y="230.1">TO</text>
<text x="431.4" y="230.1">BE</text>
<text x="432.2" y="233.7">END.(</text>
<text x="439.6" y="230.1">DONE</text>
<text x="447.1" y="233.7">IF</text>
<text x="453.6" y="233.7">APPLICABLE</text>
<text x="454" y="230.1">AFTER</text>
<text x="469.8" y="230.1">SURFACE</text>
<text x="481.5" y="233.7">)</text>
<text x="491.7" y="230.1">TREATMENT</text>
<text x="357.8" y="383.4">RESERVED</text>
<text x="382.3" y="383.4">SPACE</text>
<text x="357.8" y="388.9">FOR</text>
<text x="357.8" y="394.5">CONTROLLED</text>
<text x="387.8" y="394.5">COPY</text>
<text x="357.8" y="400.1">STAMP</text>
</g>
<g font-size="3.8">
<text x="400.1" y="357.1">REVISION</text>
<text x="455.9" y="357.1">DESCRIPTION</text>
<text x="526.4" y="357.1">DATE</text>
<text x="540.1" y="357.1">DRN.BY</text>
</g>
<text font-size="3.6" x="486.2" y="376.2">COUPLING BKT</text>
<text font-size="3.5" x="402.4" y="373.3">www.wipropari.com</text>
<g font-size="3.4">
<text x="170.1" y="82.6">F.1</text>
<text x="170.9" y="95.1">E.1</text>
<text x="140.1" y="122.6">D.1</text>
<text x="149.1" y="123.5">C.4</text>
<text x="195.2" y="123.9">Y1</text>
<text x="77" y="130.5">C.1</text>
<text x="92.2" y="130.5">C.2</text>
<text x="121.2" y="130.8">C.3</text>
<text x="167.1" y="131">A.2</text>
<text x="177" y="128.7">A.1</text>
<text x="187.3" y="130.7">B.2</text>
<text x="150" y="139.4">B.1</text>
<text x="171.4" y="154.4" transform="rotate(-90 171.4 154.4)">X1</text>
<text x="401.5" y="186.7">TOLERANCE NOTE :-</text>
<text x="401.5" y="190.3">1) ALL H7 HOLES C.D SHOULD BE CONTROLLED WITHINu0.02. / IT7</text>
<text x="401.5" y="193.9">2) ALL HOLES,TAP &amp; COUNTER BORE C.D,</text>
<text x="405.2" y="197.5">SHOULD BE CONTROLLED WITHIN u0.2.</text>
</g>
<g font-size="3.1">
<text x="565.2" y="353.5">LIMITS</text>
<text x="562" y="371.7">DRAWING TYPE</text>
<text x="437" y="372.3">DESCRIPTION</text>
<text x="436.5" y="380.9">SURFACE AREA</text>
<text x="453.3" y="380.9">SURFACE TREATMENT</text>
<text x="489.7" y="380.9">MACHINING</text>
<text x="509.5" y="380.9">DESIGN UNIT</text>
<text x="530.6" y="380.9">DESIGN UNIT CD.</text>
<text x="558" y="380.7">TEAM NO.</text>
<text x="570.3" y="380.7">SHEET SIZE</text>
<text x="575.6" y="386.1">A2</text>
<text x="436.4" y="391.1">REFERENCE DWG.</text>
<text x="437.9" y="395.5">DRN.BY</text>
<text x="451.5" y="395.5">CHKD.BY</text>
<text x="466.6" y="395.5">APPD.BY</text>
<text x="486.7" y="395.4">MATERIAL</text>
<text x="488.9" y="391">PART CLASS.</text>
<text x="515.6" y="391">HEAT TREATMENT</text>
<text x="519.6" y="395.9">DRG./PART CODE</text>
<text x="558.9" y="395.6">REV.</text>
<text x="571.4" y="395.6">SCALE</text>
<text x="484.3" y="404.3">NET WEIGHT-Kg</text>
<text x="571.4" y="404.7">SHEET</text>
</g>
<text font-size="3" x="579.5" y="230.1">°</text>
<g font-size="2.8">
<text x="299.1" y="332.1">3.2</text>
<text x="560.5" y="357.7">Gen Tol.: IS 2102</text>
<text x="306.7" y="363.6">3.2</text>
<text x="399.1" y="376.7">1.ALL DIMENSIONS ARE</text>
<text x="399" y="382.7">2.DO NOT SCALE</text>
<text x="399" y="388.7">3.IF IN DOUBT ,</text>
<text x="399" y="395.5">LOCATION :</text>
<text x="420.5" y="396">PUNE</text>
<text x="437" y="401.3">03006751</text>
<text x="451.3" y="401.2">03004785</text>
<text x="466.3" y="401.3">03002882</text>
<text x="404.2" y="402">ALL RIGHTS OF REPRODUCTION &amp;</text>
<text x="404.7" y="405.4">DISTRIBUTION ARE RESERVED</text>
</g>
<g font-size="2.7">
<text x="564.6" y="376.2">MACHINING</text>
<text x="399.9" y="379.7">IN mm</text>
<text x="399.8" y="385.7">DRAWING.</text>
<text x="436.9" y="385.5">20.79 in^2</text>
<text x="471.4" y="385.6">#</text>
<text x="498.9" y="385.1">#</text>
<text x="513.6" y="385.3">WPES</text>
<text x="537.3" y="385.2">0300</text>
<text x="559.7" y="385.2">PL-02</text>
<text x="399.8" y="391.8">ASK TEAM MEMBER</text>
<text x="465.4" y="391.2">P2207012115013</text>
<text x="508.7" y="391.2">B</text>
<text x="555.2" y="391.2">REF NOTE</text>
<text x="493.4" y="399.6">#</text>
<text x="572.9" y="399.8">1 : 2</text>
<text x="400.1" y="402.5">C</text>
<text x="436.7" y="408.7">08/03/2024</text>
<text x="450.9" y="408.8">08/03/2024</text>
<text x="466" y="409">08/03/2024</text>
<text x="489.6" y="408.5">0.27 kg</text>
<text x="571.5" y="408.7">1 OF 1</text>
</g>
<g font-size="2.5">
<text x="559.2" y="229.9">0.5 R</text>
<text x="572.3" y="230.1">0.5 X 45</text>
<text x="559.4" y="323.5">3 UP TO 6</text>
<text x="558.9" y="327.8">6 UP TO 30</text>
<text x="557.8" y="332">30 UP TO 120</text>
</g>
<g font-size="2.4">
<text x="554.9" y="218.3">DEBURR AND REMOVE SHARP</text>
<text x="555.2" y="221.1">EDGES UNLESS SHARP EDGE</text>
<text x="556.1" y="227.2">UNSP.RADII</text>
<text x="556.8" y="223.8">REQUIREMENT SPECIFIED</text>
<text x="571.4" y="227">UNSP.CHF.</text>
<text x="559.8" y="238">UP TO 10</text>
<text x="576.1" y="238.1">±1.5°</text>
<text x="558.5" y="242.3">10 UP TO 50</text>
<text x="575.5" y="242.3">±0°50'</text>
<text x="557.4" y="250.8">120 UP TO 400</text>
<text x="557.9" y="246.5">50 UP TO 120</text>
<text x="575.5" y="250.8">±0°15'</text>
<text x="575.5" y="246.6">±0°25'</text>
<text x="558.7" y="259.4">0.5 UP TO 3</text>
<text x="559.5" y="263.7">3 UP TO 6</text>
<text x="576.6" y="259.4">±0.1</text>
<text x="576.6" y="263.7">±0.2</text>
<text x="559" y="268">6 UP TO 30</text>
<text x="576.6" y="268">±0.5</text>
<text x="557.9" y="272.2">30 UP TO 120</text>
<text x="576.6" y="272.2">±0.8</text>
<text x="556.9" y="280.7">315 UP TO 1000</text>
<text x="557.3" y="276.5">120 UP TO 315</text>
<text x="576.6" y="276.5">±1.2</text>
<text x="577.7" y="280.7">±2</text>
<text x="556.4" y="284.9">1000 UP TO 2000</text>
<text x="577.6" y="285">±3</text>
<text x="558.9" y="289.2">OVER 2000</text>
<text x="577.7" y="289.3">±4</text>
<text x="560" y="297.9">UP TO 10</text>
<text x="577.1" y="297.9">±1°</text>
<text x="558.5" y="302.1">10 UP TO 50</text>
<text x="575.5" y="302.2">±0°30'</text>
<text x="557.5" y="310.6">120 UP TO 400</text>
<text x="558.2" y="306.4">50 UP TO 120</text>
<text x="575.5" y="310.6">±0°10'</text>
<text x="575.5" y="306.4">±0°20'</text>
<text x="558.8" y="319.2">0.5 UP TO 3</text>
<text x="576.6" y="323.5">±0.1</text>
<text x="576.6" y="319.3">±0.1</text>
<text x="576.7" y="327.8">±0.2</text>
<text x="576.6" y="332">±0.3</text>
<text x="556.8" y="340.6">315 UP TO 1000</text>
<text x="557.3" y="336.3">120 UP TO 315</text>
<text x="576.6" y="336.3">±0.5</text>
<text x="576.6" y="340.6">±0.8</text>
<text x="556.2" y="344.8">1000 UP TO 2000</text>
<text x="576.6" y="344.8">±1.2</text>
<text x="558.9" y="349">OVER 2000</text>
<text x="577.7" y="349">±2</text>
<text x="7.7" y="382.7" transform="rotate(-90 7.7 382.7)">Uploading\2022-23\P23Y5\P23Y5B154518.dft</text>
<text x="7.7" y="409.9" transform="rotate(-90 7.7 409.9)">\\srv01102\ExDM</text>
</g>
<g font-size="2.1">
<text x="558.6" y="232.4">UNSPECIFIED TOL.(FAB)</text>
<text x="559.5" y="234.8">FOR ANGULAR IN mm.</text>
<text x="558.6" y="254">UNSPECIFIED TOL.(FAB)</text>
<text x="560.7" y="256.3">FOR LINEAR IN mm.</text>
<text x="558.7" y="292.4">UNSPECIFIED TOL.(M/C)</text>
<text x="559.6" y="294.7">FOR ANGULAR IN mm.</text>
<text x="558.7" y="313.8">UNSPECIFIED TOL.(M/C)</text>
<text x="560.6" y="316.2">FOR LINEAR IN mm.</text>
</g>
</svg>
